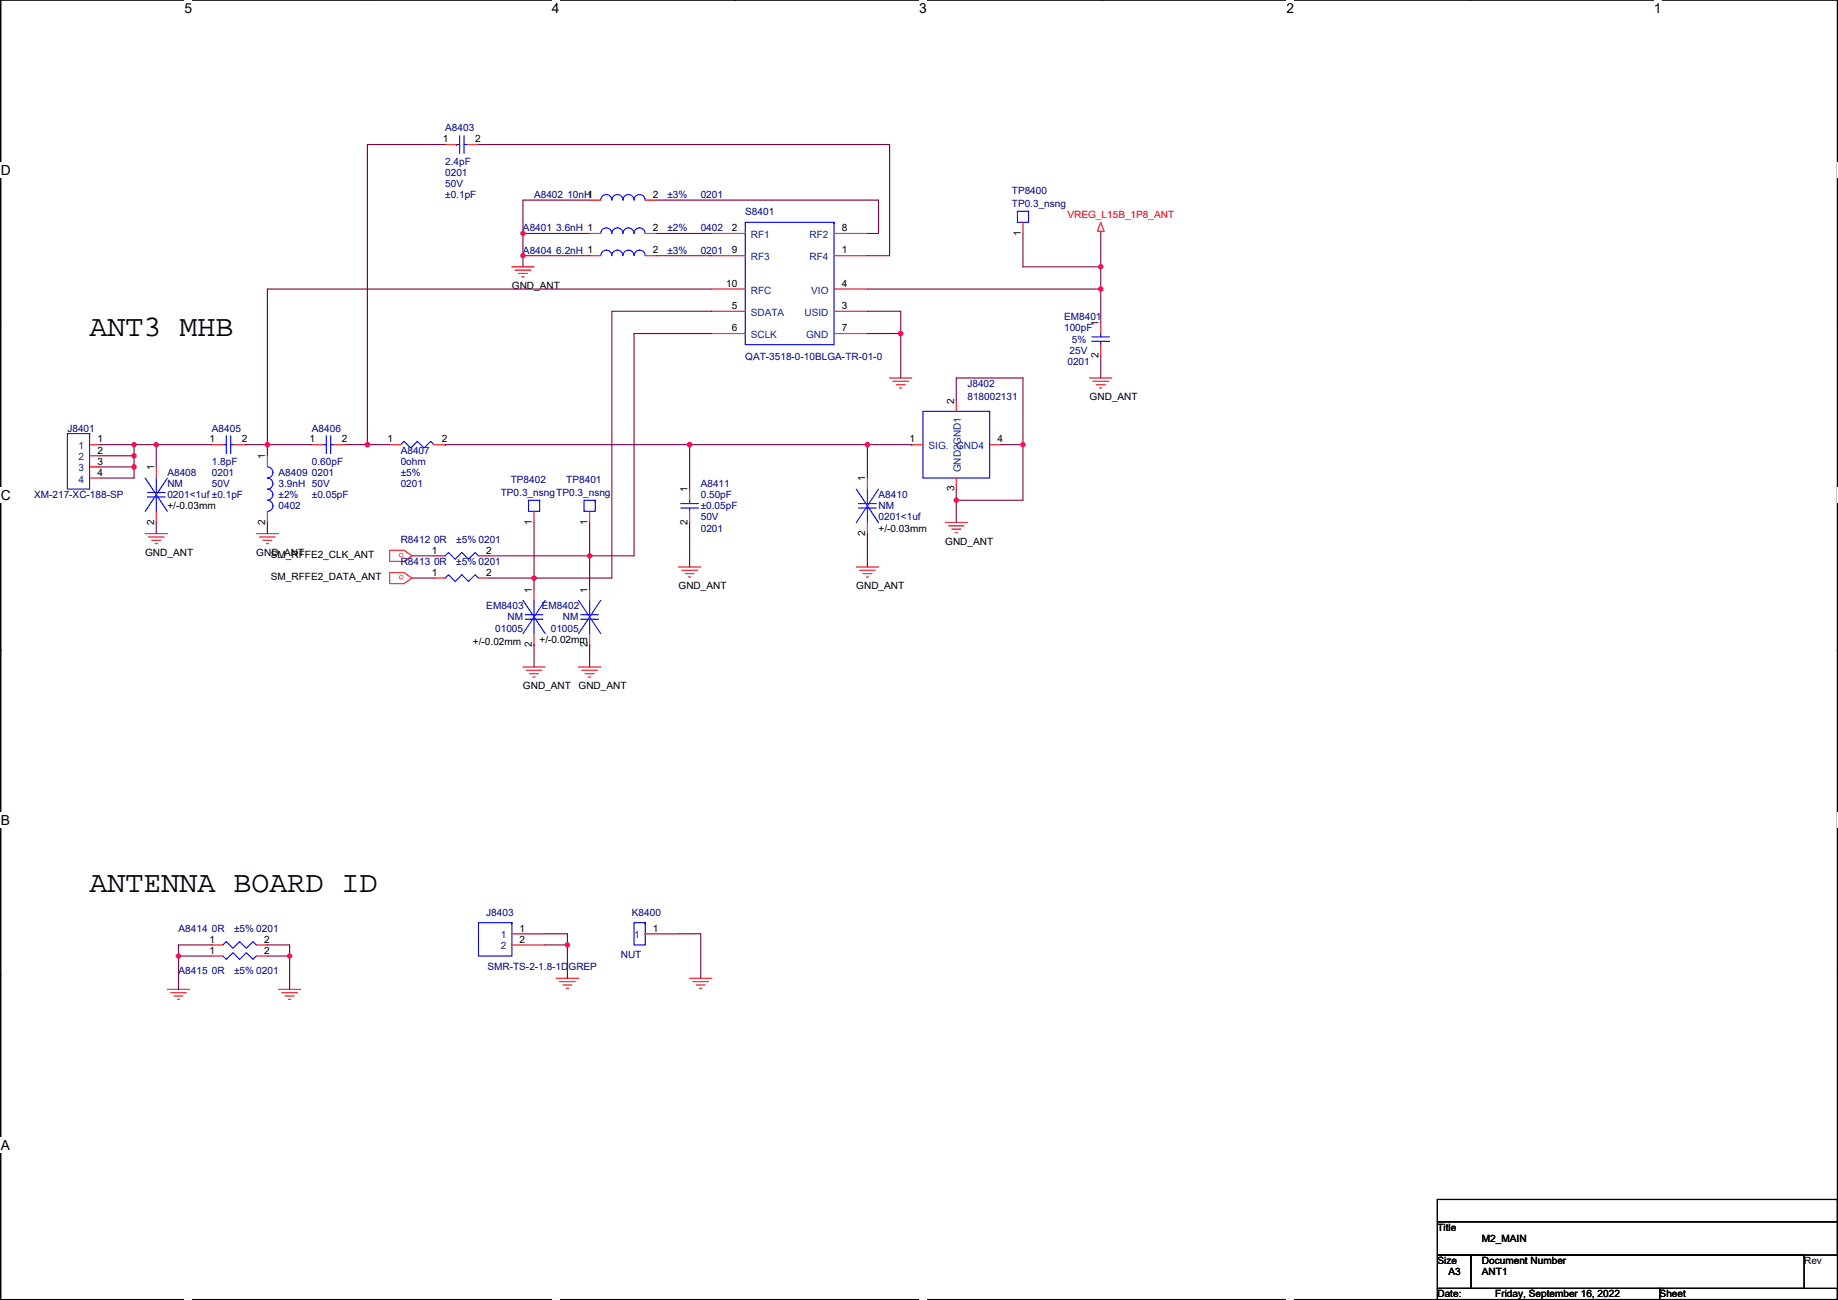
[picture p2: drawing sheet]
<svg xmlns="http://www.w3.org/2000/svg" width="420mm" height="297mm" viewBox="0 0 420 297" stroke-linecap="round" stroke-linejoin="round" font-family="sans-serif">
<path d="M.2 0h419.8v296.9h-419.8z" fill="none" stroke="#000" stroke-width=".25"/>
<g fill="#fff">
<path d="M42.2 0h1.7v3.5h-1.7z"/>
<path d="M42.2 296.9l1.7 .1z"/>
</g>
<path d="M84.1 0h.1M84.1 296.9h.1" fill="none" stroke="#000" stroke-width=".25"/>
<g fill="#fff">
<path d="M126.1 0h1.8v3.5h-1.8z"/>
<path d="M126.1 296.9l1.8 .1z"/>
</g>
<path d="M168.1 0h.1M168.1 296.9h.1" fill="none" stroke="#000" stroke-width=".25"/>
<g fill="#fff">
<path d="M210.1 0h1.8v3.5h-1.8z"/>
<path d="M210.1 296.9l1.8 .1z"/>
</g>
<path d="M252.1 0h.1M252.1 296.9h.1" fill="none" stroke="#000" stroke-width=".25"/>
<g fill="#fff">
<path d="M294.1 0h1.7v3.5h-1.7z"/>
<path d="M294.1 296.9l1.7 .1z"/>
</g>
<path d="M336.1 0h.1M336.1 296.9h.1" fill="none" stroke="#000" stroke-width=".25"/>
<g fill="#fff">
<path d="M378 0h1.8v3.5h-1.8z"/>
<path d="M378 296.9l1.8 .1z"/>
<path d="M.2 37.1h2.3v3.6h-2.3z"/>
<path d="M420 37.1h.2v3.6h-.2z"/>
<path d="M.2 111.4h2.3v3.5h-2.3z"/>
<path d="M420 111.4h.2v3.5h-.2z"/>
</g>
<path d="M.2 74.2h.1M420 74.2h.1" fill="none" stroke="#000" stroke-width=".25"/>
<g fill="#fff">
<path d="M.2 185.6h2.1v3.5h-2.1z"/>
<path d="M420 185.6h.2v3.5h-.2z"/>
</g>
<path d="M.2 148.5h.1M420 148.5h.1" fill="none" stroke="#000" stroke-width=".25"/>
<path d="M.2 259.8h2.1v3.5h-2.1z" fill="#fff"/>
<g fill="none" stroke="#000" stroke-width=".25">
<path d="M.2 222.7h.1M420 222.7h.1M328.6 274.1h91.4v5.1h-91.4zM328.6 279.2h91.4v7.6h-91.4zM420 274.1h.1M420 279.2h.1M328.6 286.8h7.6v7.6h-7.6zM328.6 294.4h50.8v2.5h-50.8zM336.2 286.8h.1M336.2 286.8h76.2v7.6h-76.2zM379.4 294.4h.1M379.4 294.4h40.6v2.5h-40.6z"/>
<path d="M412.4 286.8h.1M420 294.4h.1"/>
</g>
<g fill="none" stroke="#f00" stroke-width=".25">
<path d="M101.8 33h2.5M106.8 33h2.6M134.8 53.3h2.5M134.8 58.4h2.5M134.8 45.7h2.5M147.5 53.3h2.5M147.5 58.4h2.5M147.5 45.7h2.5M162.7 53.3h7.6M162.7 58.4h7.6M190.7 58.4h7.6M190.7 53.3h7.6"/>
<path d="M233.8 50.8v2.5M251.6 52.8v.5M251.6 50.8l.8 2h-1.5zM117 61h5.1M117.8 61.7h3.5M118.5 62.5h2.1M119.3 63.3h.5M162.7 71.1h7.6M162.7 76.2h7.6M162.7 66h7.6M190.7 71.1h7.6M190.7 66h7.6"/>
<path d="M190.7 76.2h7.6M251.6 73.7v2.5M251.6 78.7v2.6M203.4 86.4h5M204.1 87.1h3.6M204.9 87.9h2M205.7 88.7h.5M218.6 91.4v2.6M249.1 86.4h5.1M249.8 87.1h3.6M250.6 87.9h2M251.4 88.7h.5"/>
<path d="M20.5 104.1h2.5M20.5 106.7h2.5M20.5 109.2h2.5M20.5 101.6h2.5M35.7 106.7v2.5M35.7 116.8v2.6M48.4 101.6h2.6M53.5 101.6h2.5M61.1 104.1v2.6M61.1 116.8v2.6M71.3 101.6h2.5M76.4 101.6h2.5"/>
<path d="M89.1 101.6h2.5M99.2 101.6h2.6M122.1 116.8v2.6M134.8 116.8v2.6M157.6 111.8v2.5M157.6 116.8v2.6M198.3 109.2v2.6M198.3 119.4v2.5M208.4 101.6h2.6M208.4 101.6h.1M216.1 119.4h5M218.6 109.2v2.6"/>
<path d="M226.2 101.6h2.6M33.2 121.9h5.1M33.9 122.7h3.6M34.7 123.5h2M35.5 124.2h.5M58.6 121.9h5.1M59.3 122.7h3.6M60.1 123.5h2M60.9 124.2h.5M89.1 125.7h3.3l1.7 1.3-1.7 1.3h-3.3zM89.1 130.8h3.3l1.7 1.3-1.7 1.3h-3.3zM99.2 127h2.6"/>
<path d="M99.2 132.1h2.6M109.4 127h2.5M109.4 132.1h2.5M122.1 134.6v2.6M134.8 134.6v2.6M155.1 129.5h5.1M155.9 130.3h3.5M156.6 131.1h2.1M157.4 131.8h.5M195.7 129.5h5.1M196.5 130.3h3.6M197.3 131.1h2"/>
<path d="M198 131.8h.5M216.8 120.1h3.6M217.6 120.9h2M218.4 121.7h.5M119.5 152.4h5.1M120.3 153.2h3.6M121.1 153.9h2M121.8 154.7h.5M122.1 144.8v2.5M132.2 152.4h5.1M133 153.2h3.6M133.8 153.9h2"/>
<path d="M134.5 154.7h.5M134.8 144.8v2.5M48.4 218.4h2.6M48.4 215.9h2.6M58.6 218.4h2.5M58.6 215.9h2.5M117 213.4h7.6M117 215.9h7.6M147.5 213.4h7.6M38.3 226.1h5M39 226.8h3.6M39.8 227.6h2"/>
<path d="M40.6 228.4h.5M63.7 226.1h5M64.4 226.8h3.6M65.2 227.6h2M66 228.4h.5M127.2 223.5h5M127.9 224.3h3.6M128.7 225.1h2M129.5 225.8h.5M157.6 223.5h5.1M158.4 224.3h3.6M159.2 225.1h2"/>
<path d="M159.9 225.8h.5"/>
</g>
<g fill="none" stroke="#00f" stroke-width=".25">
<path d="M104.3 33h.1M104.3 33h.8M105.1 31v4.1M106.1 31v4.1M106.1 33h.7M137.3 45.7a1.27 1.27 0 0 1 1.3-1.2 1.27 1.27 0 0 1 1.3 1.2 1.27 1.27 0 0 1 1.2-1.2 1.27 1.27 0 0 1 1.3 1.2 1.27 1.27 0 0 1 1.3-1.2 1.27 1.27 0 0 1 1.2 1.2 1.27 1.27 0 0 1 1.3-1.2 1.27 1.27 0 0 1 1.3 1.2M147.5 53.3a1.27 1.27 0 0 0-1.3-1.2 1.27 1.27 0 0 0-1.3 1.2 1.27 1.27 0 0 0-1.2-1.2 1.27 1.27 0 0 0-1.3 1.2 1.27 1.27 0 0 0-1.3-1.2 1.27 1.27 0 0 0-1.2 1.2 1.27 1.27 0 0 0-1.3-1.2 1.27 1.27 0 0 0-1.3 1.2M147.5 58.4a1.27 1.27 0 0 0-1.3-1.2 1.27 1.27 0 0 0-1.3 1.2 1.27 1.27 0 0 0-1.2-1.2 1.27 1.27 0 0 0-1.3 1.2 1.27 1.27 0 0 0-1.3-1.2 1.27 1.27 0 0 0-1.2 1.2 1.27 1.27 0 0 0-1.3-1.2 1.27 1.27 0 0 0-1.3 1.2M170.3 50.8h20.4v27.9h-20.4zM190.7 50.8h.1M232.6 48.3h2.5v2.5h-2.5zM235.1 48.3h.1"/>
<path d="M249.6 77h4.1M249.6 78h4.1M251.6 76.2v.8M251.6 78v.7M15.4 99.1h5.1v12.7h-5.1zM20.5 99.1h.1M51.7 99.6v4M52.7 99.6v4M74.6 99.6v4M75.6 99.6v4M211 94h15.2v15.2h-15.2zM226.2 94h.1"/>
<path d="M33.2 109.2l5.1 7.6M33.7 112.5h4.1M33.7 113.5h4.1M35.7 109.2v3.3M35.7 113.5v3.3M38.3 109.2l-5.1 7.6M51 101.6h.7M52.7 101.6h.8M61.1 106.7a1.27 1.27 0 0 1 1.3 1.3 1.27 1.27 0 0 1-1.3 1.2 1.27 1.27 0 0 1 1.3 1.3 1.27 1.27 0 0 1-1.3 1.3 1.27 1.27 0 0 1 1.3 1.2 1.27 1.27 0 0 1-1.3 1.3 1.27 1.27 0 0 1 1.3 1.3 1.27 1.27 0 0 1-1.3 1.2M73.8 101.6h.8M75.6 101.6h.8M91.6 101.6l.8-.8 1.5 1.6 1.5-1.6 1.5 1.6 1.6-1.6 .7 .8"/>
<path d="M120.8 114.3h2.6v2.5h-2.6zM123.4 114.3h.1M133.5 114.3h2.6v2.5h-2.6zM136.1 114.3h.1M155.6 115.1h4.1M155.6 116.1h4.1M157.6 114.3v.8M157.6 116.1v.7M195.7 111.8l5.1 7.6M196.3 115.1h4M196.3 116.1h4M198.3 111.8v3.3"/>
<path d="M198.3 116.1v3.3M200.8 111.8l-5.1 7.6M109.4 127l-.8-.8-1.5 1.6-1.5-1.6-1.5 1.6-1.6-1.6-.7 .8M109.4 132.1l-.8-.8-1.5 1.5-1.5-1.5-1.5 1.5-1.6-1.5-.7 .8M119.5 137.2l5.1 7.6M122.1 137.2v3.3M124.6 137.2l-5.1 7.6M132.2 137.2l5.1 7.6M134.8 137.2v3.3M137.3 137.2l-5.1 7.6M120.1 140.5h4M120.1 141.5h4"/>
<path d="M122.1 141.5v3.3M132.8 140.5h4M132.8 141.5h4M134.8 141.5v3.3M51 218.4l.7 .8 1.6-1.5 1.5 1.5 1.5-1.5 1.5 1.5 .8-.8M51 215.9l.7-.8 1.6 1.6 1.5-1.6 1.5 1.6 1.5-1.6 .8 .8M109.4 210.8h7.6v7.6h-7.6zM117 210.8h.1M144.9 210.8h2.6v5.1h-2.6zM147.5 210.8h.1"/>
</g>
<g fill="none" stroke="#800040" stroke-width=".25">
<path d="M101.8 33h-17.8v68.6M109.4 33h94v25.4h-5.1M119.5 53.3h15.3M119.5 58.4h15.3M119.5 58.4v2.6M119.5 53.3v5.1M134.8 45.7h-15.3v7.6M150 53.3h12.7M150 58.4h12.7M150 45.7h50.8v7.6h-2.5M233.8 53.3v7.7h17.8M251.6 53.3v7.7"/>
<path d="M61.1 66h101.6M61.1 66h.1M61.1 66v35.6M162.7 76.2h-17.8v50.8h-10.1M162.7 71.1h-22.8v61h-17.8M198.3 66h53.3M198.3 71.1h7.6v5.1M198.3 76.2h7.6M205.9 76.2v10.2M251.6 61v5M251.6 66h.1M251.6 66v7.7"/>
<path d="M218.6 91.4v-5h15.2v15.2M251.6 81.3v5.1M23 101.6h7.6M23 104.1h7.6M23 106.7h7.6M30.6 101.6v2.5M30.6 104.1v2.6M30.6 106.7v2.5h-7.6M30.6 101.6h5.1M35.7 101.6v5.1M35.7 119.4v2.5M35.7 101.6h12.7"/>
<path d="M56 101.6h5.1M61.1 101.6v2.5M61.1 119.4v2.5M61.1 101.6h10.2M78.9 101.6h5.1M84 101.6h5.1M101.8 101.6h55.8M101.8 101.6h.1M122.1 119.4v12.7M134.8 119.4v7.6M157.6 101.6h40.7M157.6 101.6v10.2"/>
<path d="M157.6 119.4v10.1M198.3 101.6v7.6M198.3 101.6h10.1M218.6 111.8v2.5M218.6 114.3v5.1M228.8 101.6h5M233.8 101.6v12.7h-15.2M94.1 127h5.1M94.1 132.1h5.1M111.9 127h22.9M111.9 132.1h10.2M122.1 132.1v2.5"/>
<path d="M134.8 127v7.6M198.3 121.9v7.6M122.1 147.3h.1M122.1 147.3v5.1M134.8 147.3h.1M134.8 147.3v5.1M40.8 218.4v7.7M40.8 218.4h7.6M48.4 215.9h-7.6v2.5M61.1 215.9h5.1v2.5M61.1 218.4h5.1M66.2 218.4v7.7"/>
<path d="M124.6 215.9h5.1M124.6 213.4h5.1v2.5M129.7 215.9v7.6M155.1 213.4h5.1v10.1"/>
</g>
<g fill="#f0f" stroke="#f0f" stroke-width=".25">
<circle cx="251.6" cy="61" r=".51"/>
<circle cx="119.5" cy="53.3" r=".51"/>
<circle cx="251.6" cy="66" r=".51"/>
<circle cx="61.1" cy="101.6" r=".51"/>
<circle cx="84" cy="101.6" r=".51"/>
<circle cx="205.9" cy="76.2" r=".51"/>
<circle cx="30.6" cy="101.6" r=".51"/>
<circle cx="35.7" cy="101.6" r=".51"/>
<circle cx="157.6" cy="101.6" r=".51"/>
<circle cx="198.3" cy="101.6" r=".51"/>
<circle cx="233.8" cy="101.6" r=".51"/>
<circle cx="30.6" cy="104.1" r=".51"/>
<circle cx="30.6" cy="106.7" r=".51"/>
<circle cx="218.6" cy="114.3" r=".51"/>
<circle cx="122.1" cy="132.1" r=".51"/>
<circle cx="134.8" cy="127" r=".51"/>
<circle cx="40.8" cy="218.4" r=".51"/>
<circle cx="66.2" cy="218.4" r=".51"/>
<circle cx="129.7" cy="215.9" r=".51"/>
<circle cx="119.5" cy="58.4" r=".51"/>
</g>
<g font-size="6.9">
<text x="20.5" y="76.8">ANT3 MHB</text>
<text x="20.5" y="203.8">ANTENNA BOARD ID</text>
</g>
<g font-size="3.2">
<text x="42.2" y="2.9">5</text>
<text x="126.1" y="2.9">4</text>
<text x="210.1" y="2.9">3</text>
<text x="294.1" y="2.9">2</text>
<text x="378" y="2.9">1</text>
<text x=".2" y="40">D</text>
<text x=".2" y="114.2">C</text>
<text x=".2" y="188.4">B</text>
<text x=".2" y="262.7">A</text>
</g>
<g font-size="2.3">
<text x="101.2" y="32.5">1</text>
<text x="108.6" y="32.5">2</text>
<text x="149.3" y="45.2">2</text>
<text x="149.3" y="52.8">2</text>
<text x="167.3" y="52.8">2</text>
<text x="192.4" y="52.8">8</text>
<text x="233.3" y="53.9" transform="rotate(-90 233.3 53.9)">1</text>
<text x="149.3" y="57.9">2</text>
<text x="167.3" y="57.9">9</text>
<text x="192.4" y="57.9">1</text>
<text x="166" y="65.5">10</text>
<text x="192.4" y="65.5">4</text>
<text x="117" y="66.1">GND_ANT</text>
<text x="167.3" y="70.6">5</text>
<text x="192.4" y="70.6">3</text>
<text x="167.3" y="75.7">6</text>
<text x="192.4" y="75.7">7</text>
<text x="251.1" y="74.4" transform="rotate(-90 251.1 74.4)">1</text>
<text x="251.1" y="81.8" transform="rotate(-90 251.1 81.8)">2</text>
<text x="218.1" y="92.2" transform="rotate(-90 218.1 92.2)">2</text>
<text x="249.1" y="91.5">GND_ANT</text>
<text x="22.3" y="101.1">1</text>
<text x="47.9" y="101.1">1</text>
<text x="55.3" y="101.1">2</text>
<text x="70.8" y="101.1">1</text>
<text x="78.1" y="101.1">2</text>
<text x="88.5" y="101.1">1</text>
<text x="101" y="101.1">2</text>
<text x="207.9" y="101.1">1</text>
<text x="228" y="101.1">4</text>
<text x="22.3" y="103.6">2</text>
<text x="22.3" y="106.2">3</text>
<text x="35.2" y="107.4" transform="rotate(-90 35.2 107.4)">1</text>
<text x="60.6" y="104.9" transform="rotate(-90 60.6 104.9)">1</text>
<text x="22.3" y="108.7">4</text>
<text x="157.1" y="112.5" transform="rotate(-90 157.1 112.5)">1</text>
<text x="197.8" y="110" transform="rotate(-90 197.8 110)">1</text>
<text x="218.1" y="112.3" transform="rotate(-90 218.1 112.3)">3</text>
<text x="35.2" y="119.9" transform="rotate(-90 35.2 119.9)">2</text>
<text x="38.3" y="116.4">+/-0.03mm</text>
<text x="60.6" y="119.9" transform="rotate(-90 60.6 119.9)">2</text>
<text x="121.6" y="119.9" transform="rotate(-90 121.6 119.9)">1</text>
<text x="134.3" y="119.9" transform="rotate(-90 134.3 119.9)">1</text>
<text x="157.1" y="119.9" transform="rotate(-90 157.1 119.9)">2</text>
<text x="197.8" y="122.4" transform="rotate(-90 197.8 122.4)">2</text>
<text x="200.8" y="121.5">+/-0.03mm</text>
<text x="216.1" y="124.5">GND_ANT</text>
<text x="33.2" y="127">GND_ANT</text>
<text x="58.6" y="127">GND_ANT</text>
<text x="61.9" y="127.6">SM_RFFE2_CLK_ANT</text>
<text x="98.7" y="126.5">1</text>
<text x="98.7" y="131.6">1</text>
<text x="111.2" y="126.5">2</text>
<text x="111.2" y="131.6">2</text>
<text x="61.9" y="132.6">SM_RFFE2_DATA_ANT</text>
<text x="121.6" y="135.4" transform="rotate(-90 121.6 135.4)">1</text>
<text x="134.3" y="135.4" transform="rotate(-90 134.3 135.4)">1</text>
<text x="155.1" y="134.7">GND_ANT</text>
<text x="195.7" y="134.7">GND_ANT</text>
<text x="108.1" y="147.4">+/-0.02mm</text>
<text x="121.6" y="147.8" transform="rotate(-90 121.6 147.8)">2</text>
<text x="123.4" y="146.9">+/-0.02mm</text>
<text x="134.3" y="147.8" transform="rotate(-90 134.3 147.8)">2</text>
<text x="119.5" y="157.5">GND_ANT</text>
<text x="132.2" y="157.5">GND_ANT</text>
<text x="47.9" y="215.4">1</text>
<text x="60.4" y="215.4">2</text>
<text x="118.8" y="212.9">1</text>
<text x="118.8" y="215.4">2</text>
<text x="149.3" y="212.9">1</text>
<text x="47.9" y="217.9">1</text>
<text x="60.4" y="217.9">2</text>
<text x="328.6" y="281.2">Title</text>
<text x="338.7" y="283.8">M2_MAIN</text>
<text x="328.6" y="288.8">Size</text>
<text x="331.1" y="291.4">A3</text>
<text x="338.7" y="288.8">Document Number</text>
<text x="338.7" y="291.4">ANT1</text>
<text x="412.4" y="288.8">Rev</text>
<text x="328.6" y="296.5">Date:</text>
<text x="341.8" y="296.5">Friday, September 16, 2022</text>
<text x="379.4" y="296.5">Sheet</text>
</g>
<g font-size="2.3" fill="#000080">
<text x="101.8" y="30">A8403</text>
<text x="101.8" y="37.6">2.4pF</text>
<text x="101.8" y="40.2">0201</text>
<text x="101.8" y="42.7">50V</text>
<text x="101.8" y="45.3">±0.1pF</text>
<text x="122.1" y="45.3">A8402 10nH1</text>
<text x="152.6" y="45.3">±3%</text>
<text x="160.2" y="45.3">0201</text>
<text x="231.3" y="44.2">TP8400</text>
<text x="231.3" y="47.3">TP0.3_nsng</text>
<text x="119.5" y="52.9">A8401 3.6nH 1</text>
<text x="152.6" y="52.9">±2%</text>
<text x="160.2" y="52.9">0402</text>
<text x="170.3" y="49.1">S8401</text>
<text x="119.5" y="58">A8404 6.2nH 1</text>
<text x="152.6" y="58">±3%</text>
<text x="160.2" y="58">0201</text>
<text x="243.2" y="73.2">EM8401</text>
<text x="243.2" y="75.7">100pF</text>
<text x="170.3" y="82.3">QAT-3518-0-10BLGA-TR-01-0</text>
<text x="244" y="83.4">0201</text>
<text x="244.5" y="80.8">25V</text>
<text x="245" y="78.3">5%</text>
<text x="221.1" y="88.4">J8402</text>
<text x="221.1" y="91.5">818002131</text>
<text x="15.4" y="98.6">J8401</text>
<text x="48.4" y="98.6">A8405</text>
<text x="71.3" y="98.6">A8406</text>
<text x="48.4" y="106.2">1.8pF</text>
<text x="71.3" y="106.2">0.60pF</text>
<text x="91.6" y="103.7">A8407</text>
<text x="91.6" y="106.2">0ohm</text>
<text x="7.8" y="113.8">XM-217-XC-188-SP</text>
<text x="38.3" y="108.8">A8408</text>
<text x="38.3" y="111.3">NM</text>
<text x="38.3" y="113.8">0201&lt;1uf ±0.1pF</text>
<text x="48.4" y="108.8">0201</text>
<text x="48.4" y="111.3">50V</text>
<text x="63.7" y="108.8">A8409</text>
<text x="63.7" y="111.3">3.9nH 50V</text>
<text x="63.7" y="113.8">±2%</text>
<text x="71.3" y="108.8">0201</text>
<text x="71.3" y="113.8">±0.05pF</text>
<text x="91.6" y="108.8">±5%</text>
<text x="91.6" y="111.3">0201</text>
<text x="114.5" y="113.3">TP0.3_nsngTP0.3_nsng</text>
<text x="116.8" y="110.3">TP8402</text>
<text x="129.4" y="110.3">TP8401</text>
<text x="160.2" y="111.3">A8411</text>
<text x="160.2" y="113.8">0.50pF</text>
<text x="200.8" y="113.8">A8410</text>
<text x="63.7" y="116.4">0402</text>
<text x="160.2" y="118.9">50V</text>
<text x="160.2" y="116.4">±0.05pF</text>
<text x="200.8" y="116.4">NM</text>
<text x="200.8" y="118.9">0201&lt;1uf</text>
<text x="91.6" y="124">R8412 0R</text>
<text x="104.3" y="124">±5% 0201</text>
<text x="160.2" y="121.5">0201</text>
<text x="91.6" y="129.1">R8413 0R</text>
<text x="104.3" y="129.1">±5% 0201</text>
<text x="111.2" y="139.2">EM8403</text>
<text x="116" y="141.8">NM</text>
<text x="123.9" y="139.2">EM8402</text>
<text x="128.7" y="141.8">NM</text>
<text x="113.2" y="144.3">01005</text>
<text x="125.9" y="144.3">01005</text>
<text x="111.2" y="209.3">J8403</text>
<text x="144.4" y="209.3">K8400</text>
<text x="40.8" y="212.9">A8414 0R</text>
<text x="53.5" y="212.9">±5% 0201</text>
<text x="111.4" y="221.5">SMR-TS-2-1.8-1DGREP</text>
<text x="141.9" y="219">NUT</text>
<text x="40.8" y="222.5">A8415 0R</text>
<text x="53.5" y="222.5">±5% 0201</text>
</g>
<g font-size="2.3" fill="#f00">
<text x="244" y="49.8">VREG_L15B_1P8_ANT</text>
<text x="92.4" y="126.4" transform="rotate(180 92.4 126.4)">o</text>
<text x="92.4" y="131.5" transform="rotate(180 92.4 131.5)">o</text>
</g>
<g font-size="2.3" fill="#004080">
<text x="171.6" y="54.4">RF1</text>
<text x="171.6" y="59.5">RF3</text>
<text x="185" y="59.5">RF4</text>
<text x="185" y="54.4">RF2</text>
<text x="171.6" y="67.1">RFC</text>
<text x="185.4" y="67.1">VIO</text>
<text x="171.6" y="72.2">SDATA</text>
<text x="171.6" y="77.2">SCLK</text>
<text x="183.9" y="72.2">USID</text>
<text x="184.3" y="77.2">GND</text>
<text x="17.9" y="105.2">2</text>
<text x="17.9" y="107.7">3</text>
<text x="17.9" y="102.6">1</text>
<text x="212.3" y="102.6">SIG.</text>
<text x="218.6" y="102.6">GND4</text>
<text x="219.7" y="108" transform="rotate(-90 219.7 108)">GND2GND1</text>
<text x="17.9" y="110.3">4</text>
<text x="114.5" y="214.4">1</text>
<text x="144.9" y="214.4">1</text>
<text x="114.5" y="216.9">2</text>
</g>
</svg>
